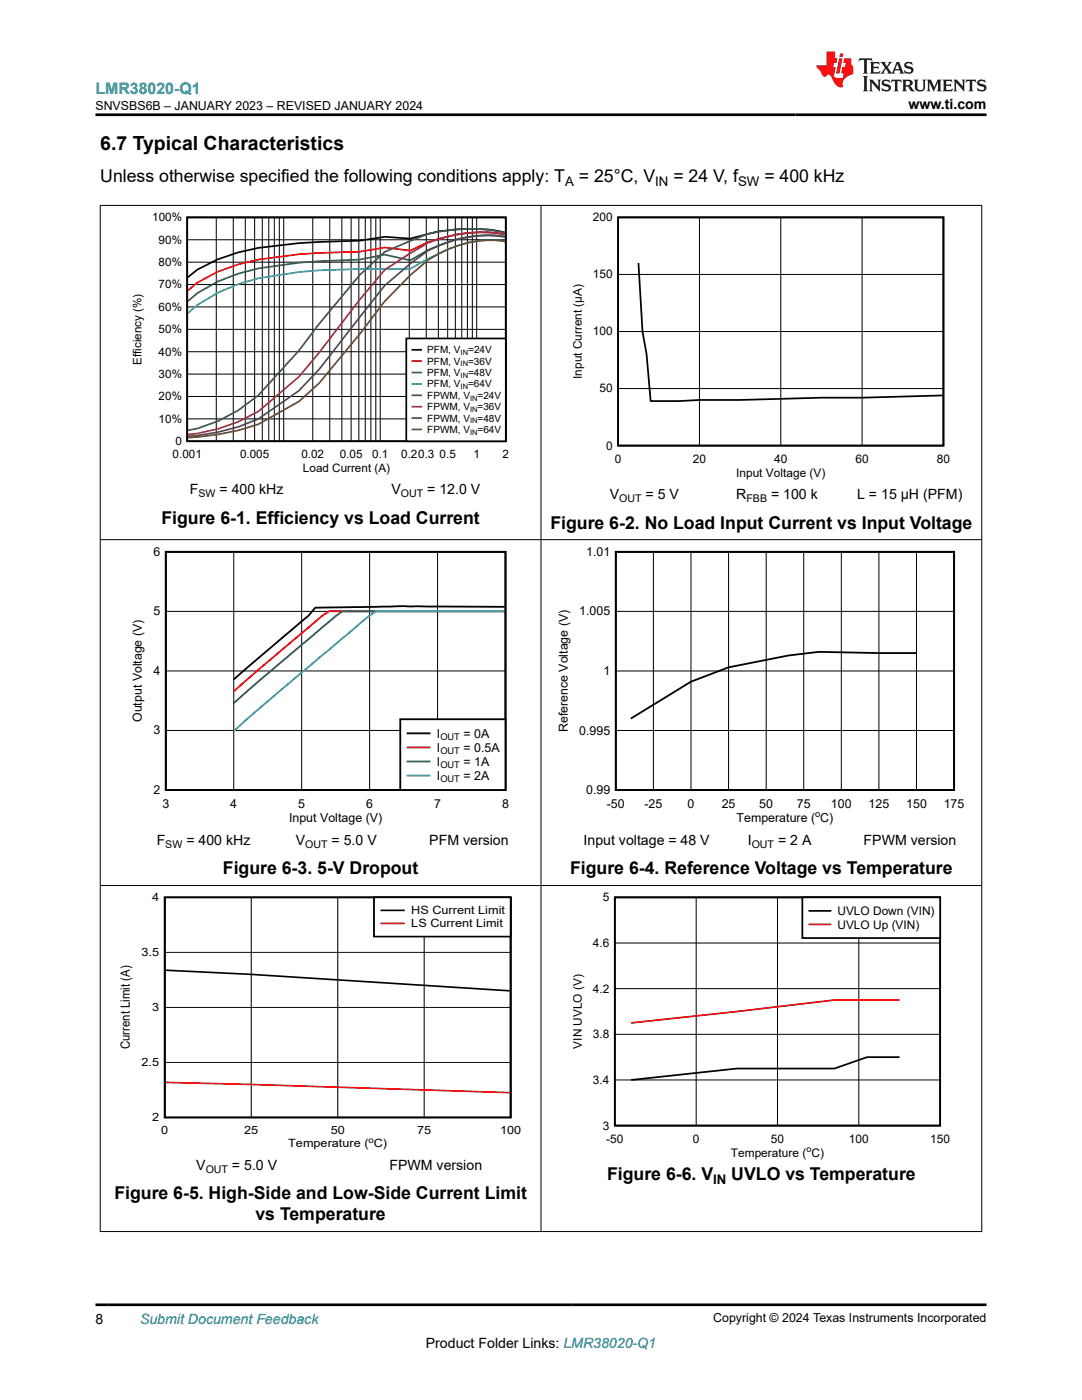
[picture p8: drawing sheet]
<svg xmlns="http://www.w3.org/2000/svg" width="216mm" height="279mm" viewBox="0 0 216 279" stroke-linecap="round" stroke-linejoin="round" font-family="sans-serif">
<path d="M37.4 43.4h63.5v44.7h-63.5zM100.8 46.4h-.2a33.4 33.4 0 0 0-15.2 .3l-3.5 .9-5.1-.3-5 .7-12.2 .5-8.1 1-4 .9-4.1 1.4-4 2-1.9 1.5" fill="none" stroke="#000" stroke-width=".34"/>
<g fill="none" stroke="#000" stroke-width=".2">
<path d="M37.4 56.8h63.5M37.4 52.3h63.5M37.4 47.9h63.5M43.2 43.4v44.7M46.5 43.4v44.7M48.9 43.4v44.7M50.8 43.4v44.7M52.3 43.4v44.7M53.6 43.4v44.7M54.7 43.4v44.7M55.7 43.4v44.7M56.6 43.4v44.7"/>
<path d="M62.4 43.4v44.7M65.8 43.4v44.7M68.2 43.4v44.7M70.1 43.4v44.7M71.6 43.4v44.7M72.9 43.4v44.7M74 43.4v44.7M75 43.4v44.7M75.9 43.4v44.7M81.7 43.4v44.7M85.1 43.4v44.7M87.5 43.4v44.7"/>
<path d="M89.3 43.4v44.7M90.9 43.4v44.7M92.1 43.4v44.7M93.3 43.4v44.7M94.2 43.4v44.7M95.1 43.4v44.7M37.4 79.1h63.5M37.4 74.7h63.5M37.4 70.2h63.5M37.4 65.7h63.5M37.4 61.2h63.5M37.4 83.6h63.5"/>
</g>
<path d="M100.8 46.7a28.2 28.2 0 0 0-13.2 1l-2.2 .6-3.5 1.7-5.1-.6-5 .8-12.2 .5-8.1 1.1-4 1-4.1 1.4-4 2.2-1.9 1.6" fill="none" stroke="#f00" stroke-width=".34"/>
<path d="M100.8 47.2a23.8 23.8 0 0 0-13.1 1.8l-2.3 .9-3.5 2.1-5.1-1.2-5 1-12.2 .6-8.1 1.2-4 1-4.1 1.6-4 2.3-1.9 1.6" fill="none" stroke="#156" stroke-width=".34"/>
<path d="M100.8 48.2a20.6 20.6 0 0 0-13.1 2.4l-2.3 1-3.5 2.1a235.8 235.8 0 0 0-22.3 .6l-8.1 1.3a30.5 30.5 0 0 0-14 6.9" fill="none" stroke="#0bc" stroke-width=".34"/>
<path d="M100.8 46.5a31.1 31.1 0 0 0-13.1-.3l-2.3 .5-8.6 3.6-5 4.5-8.1 9.8-4.1 5.4-8.1 8.9a29 29 0 0 1-14 7" fill="none" stroke="#286b49" stroke-width=".34"/>
<path d="M100.8 46.8a27.9 27.9 0 0 0-13.1 .8l-2.3 .9-3.5 2-5.1 3.3-5 5.9-8.1 10.6-4.1 4.9-8.1 6.9a34.3 34.3 0 0 1-14 4.6" fill="none" stroke="#9e3a3a" stroke-width=".34"/>
<path d="M100.8 47.3a23.7 23.7 0 0 0-13.1 1.7l-2.3 1-3.5 2.6-5.1 4.4-13.1 16.7-4.1 4.3-8.1 5.6a41.5 41.5 0 0 1-14 3.5" fill="none" stroke="#68275f" stroke-width=".34"/>
<path d="M100.8 48.2a20.7 20.7 0 0 0-13.1 2.4l-2.3 1.3-3.5 3-5.1 5.2-5 6.5-8.1 9.9-4.1 3.6-8.1 4.6a50 50 0 0 1-14 2.6" fill="none" stroke="#6b5028" stroke-width=".34"/>
<path d="M81.1 67.5h19.8v20.6h-19.8z" fill-rule="evenodd" fill="#fff"/>
<path d="M81.1 67.5h19.8v20.6h-19.8zM82.3 69.8h1.7" fill="none" stroke="#000" stroke-width=".34"/>
<path d="M82.3 72.1h1.7" fill="none" stroke="#f00" stroke-width=".34"/>
<path d="M82.3 74.4h1.7" fill="none" stroke="#156" stroke-width=".34"/>
<path d="M82.3 76.6h1.7" fill="none" stroke="#0bc" stroke-width=".34"/>
<path d="M82.3 78.9h1.7" fill="none" stroke="#286b49" stroke-width=".34"/>
<path d="M82.3 81.2h1.7" fill="none" stroke="#9e3a3a" stroke-width=".34"/>
<path d="M82.3 83.4h1.7" fill="none" stroke="#68275f" stroke-width=".34"/>
<path d="M82.3 85.7h1.7" fill="none" stroke="#6b5028" stroke-width=".34"/>
<path d="M123.3 43.4h65v45.5h-65zM127.4 52.5l.8 13.7 .8 4.5 .8 9.3h5.7l4.1-.2a434.2 434.2 0 0 0 24.3-.4h8.1l16.1-.5" fill="none" stroke="#000" stroke-width=".35"/>
<g fill="none" stroke="#000" stroke-width=".2">
<path d="M123.3 54.8h65M139.6 43.4v45.5M155.8 43.4v45.5M172 43.4v45.5M123.3 77.5h65M123.3 66.2h65M46.6 110.1v47.6M60.2 110.1v47.6M73.8 110.1v47.6M87.3 110.1v47.6M33.1 133.9h67.8M33.1 122h67.8"/>
<path d="M33.1 145.8h67.8"/>
</g>
<path d="M33.1 110.1h67.8v47.6h-67.8zM100.7 121.1l-20.2-.1-17.6 .3-1.3 1.6-15 12.7" fill="none" stroke="#000" stroke-width=".36"/>
<path d="M100.7 122h-35.1l-1.3 .9-17.7 15.1" fill="none" stroke="#f00" stroke-width=".36"/>
<path d="M100.7 122h-32.4l-1.3 1-6.8 5.7-13.6 11.6" fill="none" stroke="#156" stroke-width=".36"/>
<path d="M100.7 122l-25.6-.1-2.7 2-13.6 11.5-12.2 10.5" fill="none" stroke="#0bc" stroke-width=".36"/>
<path d="M79.9 143.5h21v14.2h-21z" fill-rule="evenodd" fill="#fff"/>
<path d="M122.9 110.1h67.5v47.6h-67.5zM182.9 130.3l-19.5-.2-6 .7-12 2.4-7.5 2.8-12 7.4M79.9 143.5h21v14.2h-21zM81.3 146.4h4.4" fill="none" stroke="#000" stroke-width=".36"/>
<path d="M81.3 149.2h4.4" fill="none" stroke="#f00" stroke-width=".36"/>
<path d="M81.3 152h4.4" fill="none" stroke="#156" stroke-width=".36"/>
<path d="M81.3 154.8h4.4" fill="none" stroke="#0bc" stroke-width=".36"/>
<g fill="none" stroke="#000" stroke-width=".2">
<path d="M130.4 110.1v47.6M137.9 110.1v47.6M145.4 110.1v47.6M152.9 110.1v47.6M160.4 110.1v47.6M167.9 110.1v47.6M175.4 110.1v47.6M182.9 110.1v47.6M122.9 133.9h67.5M122.9 122h67.5M122.9 145.8h67.5M50.1 179.1v43.9"/>
<path d="M67.4 179.1v43.9M84.6 179.1v43.9M32.9 190.1h69M32.9 212h69M32.9 201.1h69"/>
</g>
<path d="M32.9 179.1h69v43.9h-69zM33.1 193.6l17 .9 51.6 3.2" fill="none" stroke="#000" stroke-width=".35"/>
<path d="M33.1 216l68.6 2.1" fill="none" stroke="#f00" stroke-width=".35"/>
<path d="M74.6 179.1h27.3v7.8h-27.3z" fill-rule="evenodd" fill="#fff"/>
<path d="M74.6 179.1h27.3v7.8h-27.3zM122.7 179.1h64.9v45.5h-64.9zM76.1 181.7h4.5M179.5 211h-6.5l-6.5 2.3h-19.5l-21.1 2.2" fill="none" stroke="#000" stroke-width=".35"/>
<path d="M76.1 184.3h4.5M179.5 199.6h-13l-19.5 2.3-21.1 2.2" fill="none" stroke="#f00" stroke-width=".35"/>
<path d="M138.9 179.1v45.5M155.1 179.1v45.5M171.4 179.1v45.5M122.7 197.3h64.9M122.7 188.2h64.9M122.7 215.5h64.9M122.7 206.4h64.9" fill="none" stroke="#000" stroke-width=".2"/>
<path d="M160.1 179.1h27.5v8.1h-27.5z" fill-rule="evenodd" fill="#fff"/>
<path d="M160.1 179.1h27.5v8.1h-27.5zM161.5 181.8h4.2" fill="none" stroke="#000" stroke-width=".35"/>
<path d="M161.5 184.5h4.2" fill="none" stroke="#f00" stroke-width=".35"/>
<path d="M19.9 41h176.1M20 40.9v204.9M107.9 40.9v204.9M195.9 40.9v204.9M19.9 107.7h176.1M19.9 176.7h176.1M19.9 245.8h176.1" fill="none" stroke="#000" stroke-width=".2"/>
<path d="M171.5 11.6l-.2 .6 .5-.2h.6v.1v2.2l-.2 .4h1l-.2-.4v-2.2v-.1h.5l.5 .2-.1-.6zM173.6 12.4l.2 .3v1.6l-.2 .4h1.9l.1-.6a1.08 1.08 0 0 1-1.3 .2v-.7h.6l.4 .2v-.7l-.4 .2h-.6v-.5l.2-.2a1 1 0 0 1 1 .3l-.1-.5zM175.7 12.4l.9 1.1-1 1.2h.9l-.2-.2 .5-.8 .4 .8-.2 .2h1.6l-.2-.2 .2-.5h.9l.1 .5-.1 .2h.9l-.2-.4-.8-1.9h-.5l-.9 2.1-.9-1.1 .9-1h-.8l.2 .2-.4 .6-.4-.6 .2-.2zM179 12.8l.4 1h-.7zM180.7 12.5a.65 .65 0 0 0-.2 .7 .65 .65 0 0 0 .6 .5l.6 .1 .1 .3a.79 .79 0 0 1-.7 .4 .79 .79 0 0 1-.7-.5l.1 .7 .2-.1a.93 .93 0 0 0 1.1 0 .93 .93 0 0 0 .4-.9 1.46 1.46 0 0 0-1.2-.6l-.1-.3a1.09 1.09 0 0 1 1.2 .2l-.2-.6-.1 .1-.5-.2zM172.2 15.2l.2 .4v2.2l-.2 .4h1l-.2-.4v-2.2l.2-.4zM173.4 15.9l.2 .4v1.5l-.2 .4h.8l-.3-.4 .1-1.3 1.6 1.8v-2l.2-.4h-.7l.1 .2 .1 1.1-1.2-1.3zM176.2 16a.65 .65 0 0 0-.2 .8 .65 .65 0 0 0 .6 .4l.6 .2 .1 .2a.79 .79 0 0 1-.7 .4 .79 .79 0 0 1-.7-.5l.1 .7 .2-.1a.93 .93 0 0 0 1.1 .1 .93 .93 0 0 0 .4-1 1.46 1.46 0 0 0-1.2-.5l-.1-.4a1.09 1.09 0 0 1 1.2 .2l-.1-.6-.2 .1-.5-.1zM177.9 15.9l-.1 .6a.63 .63 0 0 1 .8-.3v1.6l-.3 .4h1l-.2-.4v-1.6a.66 .66 0 0 1 .8 .3l-.1-.6zM180 15.9l.2 .4v1.5l-.2 .4h1l-.2-.2-.1-.7h.5l.1 .2a.79 .79 0 0 0 1.2 .6l-1-.9a.61 .61 0 0 0 .6-.6 .61 .61 0 0 0-.5-.7zM180.8 16.2h.1a.47 .47 0 0 1 .5 .1 .47 .47 0 0 1 .1 .5l-.1 .1-.7 .1zM182.3 15.9l.2 .2a2.27 2.27 0 0 0 .4 2 1.04 1.04 0 0 0 1.7-.7v-1.3l.2-.2h-.8l.2 .4v1.1a.6 .6 0 0 1-.6 .6 .6 .6 0 0 1-.6-.6v-1.1l.3-.4zM184.9 15.9l.2 .4v1.5l-.2 .4h.8l-.3-.4v-1.4l.9 1.9 .9-1.9v1.4l-.3 .4h1l-.2-.4v-1.5l.2-.4h-.8l-.7 1.5-.6-1.5zM188.1 15.9l.2 .4v1.5l-.2 .4h1.9l.1-.6a1.09 1.09 0 0 1-1.3 .2v-.7h.6l.4 .2v-.6l-.4 .2h-.6v-.6l.2-.1a1.01 1.01 0 0 1 1 .3l-.1-.6zM190.2 15.9l.3 .4v1.5l-.3 .4h.8l-.2-.4v-1.3l1.6 1.8v-2l.2-.4h-.7l.2 .2v1.1l-1.2-1.3zM192.8 15.9l-.1 .6a.63 .63 0 0 1 .8-.3v1.6l-.3 .4h1l-.2-.4v-1.6a.66 .66 0 0 1 .8 .3l-.1-.6zM195.2 16a.65 .65 0 0 0-.2 .8 .65 .65 0 0 0 .6 .4l.6 .2 .2 .2a.79 .79 0 0 1-.7 .4 .79 .79 0 0 1-.7-.5l.1 .7 .2-.1a.93 .93 0 0 0 1 .1 .93 .93 0 0 0 .5-1 1.46 1.46 0 0 0-1.3-.5v-.4a1.09 1.09 0 0 1 1.2 .2l-.2-.6-.2 .1-.5-.1z" fill="#231f20"/>
<path d="M164.9 10.3v2.7h-2l.1 .4 .8 1a.95 .95 0 0 0 1 .9 .59 .59 0 0 1 .5-.4 .59 .59 0 0 1 .5 .3l.4 .8a1.59 1.59 0 0 0 2.1 1.4 1.61 1.61 0 0 1 1-2.3l1-.3-.1-1.5a1.59 1.59 0 0 1-.3-1.7h-1.5l-.2 .9h.6l-.2 .9h-.5l-.2 .9v.3l.4 .1-.1 .9h-.7a.73 .73 0 0 1-1-.7l.3-1.5h-.5l.1-.9h.5l.2-.9h-.5v-1.3zM167.4 11.6l-.6 3.1h.7l.6-3.1zM167.6 10.7l-.1 .6h.7l.1-.6z" fill="#ed1c24"/>
<path d="M19 22.9h177.8M19 260.4h177.8" fill="none" stroke="#000" stroke-width=".53"/>
<text font-size="3.9" x="20" y="29.9">6.7 Typical Characteristics</text>
<g font-size="3.5">
<text x="20" y="36.4">Unless otherwise specified the following conditions apply: T</text>
<text x="115.5" y="36.4">= 25°C, V</text>
<text x="134.4" y="36.4">= 24 V, f</text>
<text x="152.5" y="36.4">= 400 kHz</text>
<text x="32.2" y="104.5">Figure 6-1. Efficiency vs Load Current</text>
<text x="109.8" y="105.5">Figure 6-2. No Load Input Current vs Input Voltage</text>
<text x="44.5" y="174.5">Figure 6-3. 5-V Dropout</text>
<text x="113.8" y="174.5">Figure 6-4. Reference Voltage vs Temperature</text>
<text x="22.8" y="239.3">Figure 6-5. High-Side and Low-Side Current Limit</text>
<text x="121.1" y="235.5">Figure 6-6. V</text>
<text x="145.9" y="235.5">UVLO vs Temperature</text>
<text x="51" y="243.6">vs Temperature</text>
</g>
<text font-size="3.2" fill="#00f" x="19" y="18.7">LMR38020-Q1</text>
<g font-size="2.8">
<text x="181.3" y="21.8">www.ti.com</text>
<text x="37.9" y="98.6">F</text>
<text x="43.8" y="98.6">= 400 kHz</text>
<text x="78.1" y="98.6">V</text>
<text x="85.2" y="98.6">= 12.0 V</text>
<text x="121.7" y="99.6">V</text>
<text x="128.8" y="99.6">= 5 V</text>
<text x="146.9" y="99.6">R</text>
<text x="153.9" y="99.6">= 100 k</text>
<text x="171" y="99.6">L = 15 μH (PFM)</text>
<text x="31.3" y="168.7">F</text>
<text x="37.2" y="168.7">= 400 kHz</text>
<text x="59" y="168.7">V</text>
<text x="66.2" y="168.7">= 5.0 V</text>
<text x="85.7" y="168.7">PFM version</text>
<text x="116.4" y="168.7">Input voltage = 48 V</text>
<text x="149.2" y="168.7">I</text>
<text x="155.2" y="168.7">= 2 A</text>
<text x="172.3" y="168.7">FPWM version</text>
<text x="39.2" y="233.5">V</text>
<text x="46.3" y="233.5">= 5.0 V</text>
<text x="77.7" y="233.5">FPWM version</text>
<text x="19" y="264.2">8</text>
<text x="85" y="269">Product Folder Links: LMR38020-Q1</text>
</g>
<text font-size="2.8" fill="#00f" x="27.9" y="264.2">Submit Document Feedback</text>
<g font-size="2.6">
<text x="112.7" y="37.1">A</text>
<text x="130.7" y="37.1">IN</text>
<text x="147.3" y="37.1">SW</text>
<text x="142.3" y="236.2">IN</text>
</g>
<g font-size="2.5">
<text x="19.1" y="21.9">SNVSBS6B – JANUARY 2023 – REVISED JANUARY 2024</text>
<text x="30.6" y="110.9">6</text>
<text x="117" y="110.9">1.01</text>
<text x="30.6" y="122.8">5</text>
<text x="115.6" y="122.8">1.005</text>
<text x="30.6" y="134.7">4</text>
<text x="120.4" y="134.7">1</text>
<text x="28.3" y="144.1" transform="rotate(-90 28.3 144.1)">Output Voltage (V)</text>
<text x="30.6" y="146.6">3</text>
<text x="87.2" y="147.2">I</text>
<text x="92.5" y="147.2">= 0A</text>
<text x="113.3" y="146.1" transform="rotate(-90 113.3 146.1)">Reference Voltage (V)</text>
<text x="115.6" y="146.6">0.995</text>
<text x="87.2" y="150">I</text>
<text x="87.2" y="152.9">I</text>
<text x="87.2" y="155.7">I</text>
<text x="92.5" y="150">= 0.5A</text>
<text x="92.5" y="152.9">= 1A</text>
<text x="92.5" y="155.7">= 2A</text>
<text x="30.6" y="158.5">2</text>
<text x="32.4" y="161.3">3</text>
<text x="46" y="161.3">4</text>
<text x="59.5" y="161.3">5</text>
<text x="73.1" y="161.3">6</text>
<text x="86.6" y="161.3">7</text>
<text x="100.2" y="161.3">8</text>
<text x="117" y="158.5">0.99</text>
<text x="121.1" y="161.3">-50</text>
<text x="128.6" y="161.3">-25</text>
<text x="137.2" y="161.3">0</text>
<text x="144" y="161.3">25</text>
<text x="151.5" y="161.3">50</text>
<text x="159" y="161.3">75</text>
<text x="165.8" y="161.3">100</text>
<text x="173.3" y="161.3">125</text>
<text x="180.8" y="161.3">150</text>
<text x="188.3" y="161.3">175</text>
<text x="57.7" y="164.1">Input Voltage (V)</text>
<text x="147" y="164.1">Temperature ( C)</text>
<text x="25.9" y="209.4" transform="rotate(-90 25.9 209.4)">Current Limit (A)</text>
<text x="142.3" y="263.9">Copyright © 2024 Texas Instruments Incorporated</text>
</g>
<g font-size="2.4">
<text x="118.3" y="44.2">200</text>
<text x="118.3" y="55.5">150</text>
<text x="118.3" y="66.9">100</text>
<text x="116.1" y="75.6" transform="rotate(-90 116.1 75.6)">Input Current (µA)</text>
<text x="119.6" y="78.3">50</text>
<text x="121" y="89.7">0</text>
<text x="122.7" y="92.4">0</text>
<text x="138.2" y="92.4">20</text>
<text x="146.9" y="95.1">Input Voltage (V)</text>
<text x="154.5" y="92.4">40</text>
<text x="170.7" y="92.4">60</text>
<text x="186.9" y="92.4">80</text>
<text x="120.3" y="179.9">5</text>
<text x="167.1" y="182.6">UVLO Down (VIN)</text>
<text x="167.1" y="185.3">UVLO Up (VIN)</text>
<text x="118.3" y="189">4.6</text>
<text x="118.3" y="198.1">4.2</text>
<text x="116.1" y="209.3" transform="rotate(-90 116.1 209.3)">VIN UVLO (V)</text>
<text x="118.3" y="207.2">3.8</text>
<text x="118.3" y="216.3">3.4</text>
<text x="120.3" y="225.4">3</text>
<text x="121" y="228.1">-50</text>
<text x="138.3" y="228.1">0</text>
<text x="145.8" y="230.8">Temperature ( C)</text>
<text x="153.8" y="228.1">50</text>
<text x="169.4" y="228.1">100</text>
<text x="185.6" y="228.1">150</text>
</g>
<g font-size="2.3">
<text x="30.4" y="44.1">100%</text>
<text x="31.7" y="53.1">80%</text>
<text x="31.7" y="48.6">90%</text>
<text x="31.7" y="57.5">70%</text>
<text x="31.7" y="62">60%</text>
<text x="31.7" y="71">40%</text>
<text x="31.7" y="66.5">50%</text>
<text x="28.2" y="72.8" transform="rotate(-90 28.2 72.8)">Efficiency (%)</text>
<text x="31.7" y="75.4">30%</text>
<text x="31.7" y="79.9">20%</text>
<text x="31.7" y="84.4">10%</text>
<text x="35" y="88.8">0</text>
<text x="34.4" y="91.5">0.001</text>
<text x="47.9" y="91.5">0.005</text>
<text x="60.1" y="91.5">0.02</text>
<text x="60.5" y="94.1">Load Current (A)</text>
<text x="67.8" y="91.5">0.05</text>
<text x="74.3" y="91.5">0.1</text>
<text x="80.1" y="91.5">0.20.3</text>
<text x="87.7" y="91.5">0.5</text>
<text x="94.5" y="91.5">1</text>
<text x="100.3" y="91.5">2</text>
<text x="30.4" y="179.8">4</text>
<text x="82.1" y="182.5">HS Current Limit</text>
<text x="82.1" y="185.1">LS Current Limit</text>
<text x="28.2" y="190.8">3.5</text>
<text x="30.4" y="201.8">3</text>
<text x="28.2" y="212.8">2.5</text>
<text x="30.4" y="223.8">2</text>
<text x="32.2" y="226.4">0</text>
<text x="48.7" y="226.4">25</text>
<text x="66" y="226.4">50</text>
<text x="83.2" y="226.4">75</text>
<text x="99.8" y="226.4">100</text>
<text x="57.5" y="229">Temperature ( C)</text>
</g>
<g font-size="2.1">
<text x="39.6" y="99.2">SW</text>
<text x="80" y="99.2">OUT</text>
<text x="123.5" y="100.2">OUT</text>
<text x="148.9" y="100.2">FBB</text>
<text x="33" y="169.2">SW</text>
<text x="60.9" y="169.2">OUT</text>
<text x="150" y="169.2">OUT</text>
<text x="41" y="234">OUT</text>
</g>
<g font-size="2">
<text x="85.2" y="70.5">PFM, V</text>
<text x="93.4" y="70.5">=24V</text>
<text x="85.2" y="72.8">PFM, V</text>
<text x="85.2" y="75.1">PFM, V</text>
<text x="85.2" y="77.3">PFM, V</text>
<text x="93.4" y="72.8">=36V</text>
<text x="93.4" y="75.1">=48V</text>
<text x="93.4" y="77.3">=64V</text>
<text x="85.2" y="79.6">FPWM, V</text>
<text x="85.2" y="81.9">FPWM, V</text>
<text x="95.3" y="79.6">=24V</text>
<text x="95.3" y="81.9">=36V</text>
<text x="85.2" y="86.4">FPWM, V</text>
<text x="85.2" y="84.1">FPWM, V</text>
<text x="95.3" y="84.1">=48V</text>
<text x="95.3" y="86.4">=64V</text>
</g>
<g font-size="1.8">
<text x="87.9" y="147.7">OUT</text>
<text x="87.9" y="150.5">OUT</text>
<text x="87.9" y="153.3">OUT</text>
<text x="87.9" y="156.1">OUT</text>
<text x="162.6" y="163.1">o</text>
<text x="160.9" y="229.9">o</text>
</g>
<text font-size="1.7" x="73.5" y="228.1">o</text>
<g font-size="1.5">
<text x="91.9" y="70.9">IN</text>
<text x="91.9" y="73.1">IN</text>
<text x="91.9" y="75.4">IN</text>
<text x="91.9" y="77.7">IN</text>
<text x="93.8" y="79.9">IN</text>
<text x="93.8" y="82.2">IN</text>
<text x="93.8" y="84.5">IN</text>
<text x="93.8" y="86.7">IN</text>
</g>
</svg>
